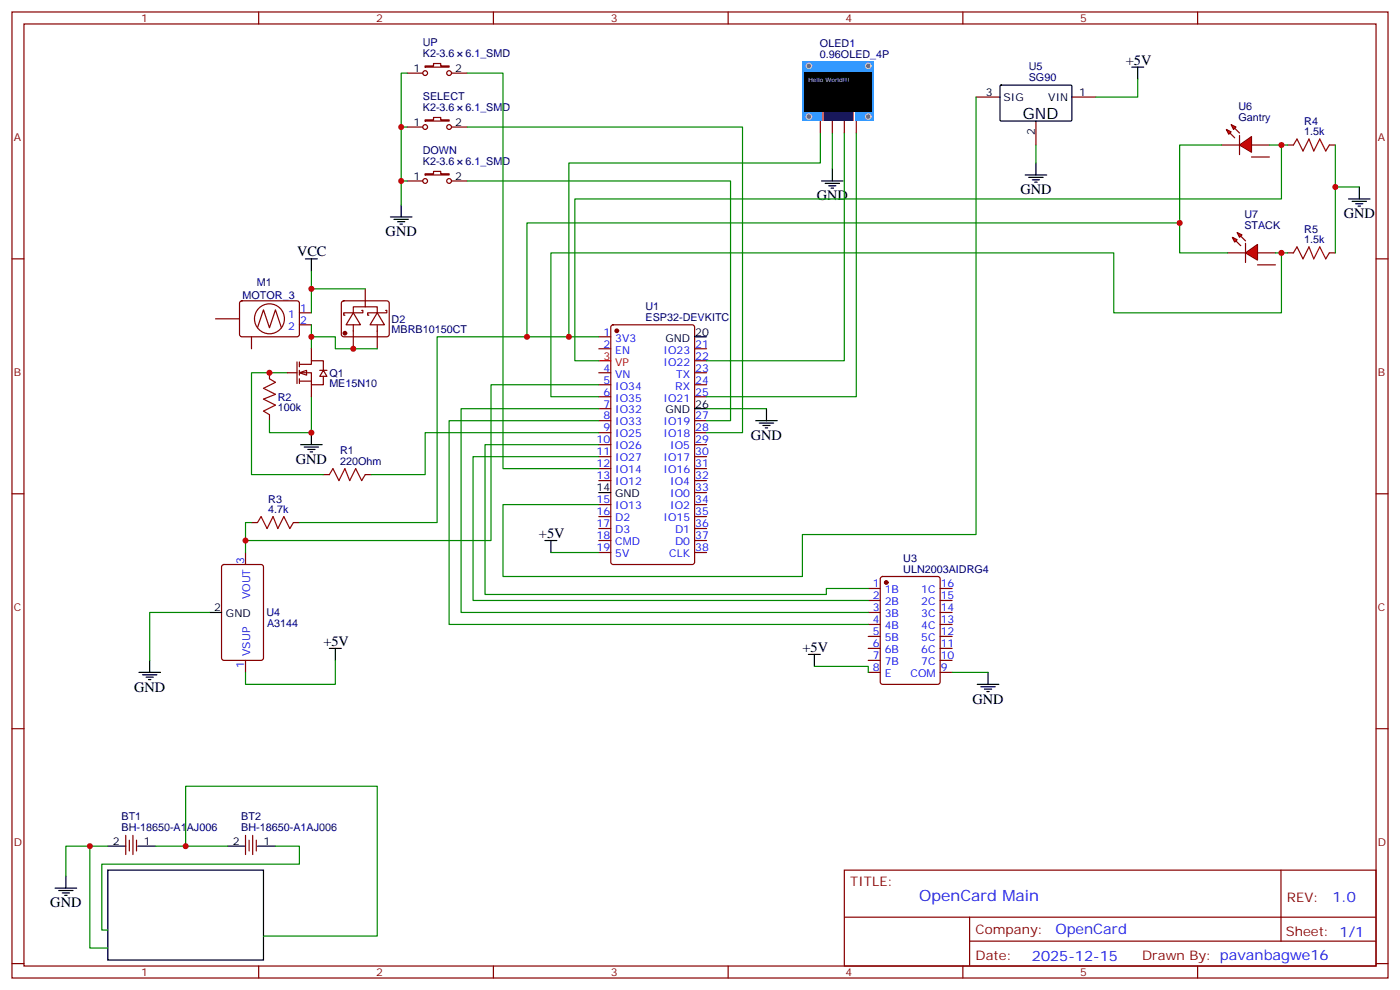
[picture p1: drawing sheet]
<svg xmlns="http://www.w3.org/2000/svg" width="412mm" height="291mm" viewBox="0 0 412 291" stroke-linecap="round" stroke-linejoin="round" font-family="sans-serif">
<g fill="none" stroke="#870000" stroke-width=".35">
<path d="M3.5 3.5h405.4v284.4h-405.4zM7.1 7.1h398.2v277.2h-398.2zM76.2 3.5v3.6M125.2 19.4h2.5v-.7h2.1v.7h2.5v.4h-7.1zM145.3 3.5v3.6M214.5 3.5v3.6M283.6 3.5v3.6M352.8 3.5v3.6M119.9 21.5h4.6M119.9 37.4h4.6M125.2 35.3h2.5v-.7h2.1v.7h2.5v.3h-7.1zM133 21.5h4.6"/>
<path d="M133 37.4h4.6M241.7 35.6v3.6M245.2 35.6v3.6M248.7 35.6v3.6M252.2 35.6v3.6M119.9 53.3h4.6M125.2 51.2h2.5v-.8h2.1v.8h2.5v.3h-7.1zM133 53.3h4.6M3.5 76.2h3.6M405.3 76.2h3.6M63.5 93.8h7.1M70.8 88.8l.5-.3 16.5 .1 .4 .7-.1 9.4-.6 .4h-16.5l-.4-.7v-9.1z"/>
<path d="M74.1 99.1v3.6M75.8 96.5l1.8-5.3 1.8 5.3 1.7-5.3 1.8 5.3M88.2 95.6h3.5M88.2 92.1h3.5M176.4 99.1h3.5M180.2 95.8l.4-.2h23.3l.7 .4v69.5l-.5 .6-23.5 .1-.6-.5-.1-69.4zM79.4 109.7v1.8M176.4 102.7h3.5M176.4 109.7h3.5M176.4 113.2h3.5M176.4 116.8h3.5M204.6 102.7h3.5"/>
<path d="M204.6 109.7h3.5M204.6 113.2h3.5M204.6 116.8h3.5M204.6 106.2h3.5M79.4 122.1v1.7M95.2 139.7h1.8M107.6 139.7h1.8M176.4 120.3h3.5M176.4 123.8h3.5M176.4 127.4h3.5M176.4 130.9h3.5M176.4 134.4h3.5"/>
<path d="M176.4 137.9h3.5M204.6 123.8h3.5M204.6 127.4h3.5M204.6 130.9h3.5M204.6 134.4h3.5M204.6 137.9h3.5M3.5 145.3h3.6M176.4 141.5h3.5M176.4 148.5h3.5M176.4 152h3.5M176.4 155.6h3.5M176.4 159.1h3.5"/>
<path d="M204.6 141.5h3.5M204.6 148.5h3.5M204.6 152h3.5M204.6 155.6h3.5M204.6 159.1h3.5M204.6 145h3.5M405.3 145.3h3.6M176.4 162.6h3.5M204.6 162.6h3.5M3.5 214.5h3.6M405.3 214.5h3.6M248.7 256.1h156.6v28.2h-156.6z"/>
<path d="M377.3 256.1v20.9M248.7 270h156.5M285.6 277h119.6M285.6 270v14.1M3.5 283.6h3.6M76.2 284.3v3.6M145.3 284.3v3.6M214.5 284.3v3.6M283.6 284.3v3.6M352.8 284.3v3.6M405.3 283.6h3.6"/>
<circle cx="125.2" cy="21.5" r=".71"/>
<circle cx="125.2" cy="37.4" r=".71"/>
<circle cx="132.3" cy="37.4" r=".71"/>
<circle cx="132.3" cy="21.5" r=".71"/>
<circle cx="125.2" cy="53.3" r=".71"/>
<circle cx="132.3" cy="53.3" r=".71"/>
<circle cx="79.4" cy="93.8" r="4.4"/>
</g>
<circle cx="181.7" cy="97.4" r=".53" fill="#870000" stroke="#870000" stroke-width=".35"/>
<path d="M176.4 106.2h3.5" fill="none" stroke="#f00" stroke-width=".35"/>
<g fill="none" stroke="#000" stroke-width=".35">
<path d="M90 76.2h3.5M91.7 76.2v3.5M115 63.9h6.4M116.1 64.6h4.2M117.1 65.3h2.1M117.8 66h.7M118.2 60.3v3.6M204.6 99.1h3.5M88.5 130.9h6.4M89.6 131.6h4.2M90.7 132.3h2.1M91.4 133h.7"/>
<path d="M91.7 127.4v3.5M204.6 120.3h3.5M222.6 123.8h6.4M223.7 124.5h4.2M224.7 125.2h2.1M225.4 125.9h.7M225.8 120.3v3.5M160.5 159.1h3.5M162.3 159.1v3.5M176.4 145h3.5"/>
</g>
<g fill="none" stroke="#008700" stroke-width=".35">
<path d="M118.2 37.4h1.7M119.9 21.5h-1.7v38.8M137.6 21.5h10.6v116.4h28.2M137.6 37.4h81.1v90h-10.6M118.2 53.3h1.7M137.6 53.3h77.6v70.5h-7.1M91.7 79.7v12.4M91.7 95.6v7.1M84.7 109.7h-10.6v30h21.1M91.7 116.8v10.6h-12.3v-3.6M176.4 127.4h-51.2v12.3h-15.8M208.1 120.3h17.7"/>
<path d="M162.3 162.6h14.1"/>
</g>
<path d="M79.4 111.5l1.7 1-3.5 1.8 3.5 1.8-3.5 1.4 3.5 1.7-3.5 1.8 1.8 1.1M97 139.7l1.1-1.8 1.7 3.6 1.8-3.6 1.4 3.6 1.8-3.6 1.7 3.6 1.1-1.8" fill="none" stroke="#a10000" stroke-width=".35"/>
<path d="M236.4 18h21.1v17.6h-21.1z" fill="#39f"/>
<g fill="#666" stroke="#ccc" stroke-width=".35">
<circle cx="238.3" cy="34.3" r=".81"/>
<circle cx="255.8" cy="34.3" r=".81"/>
<circle cx="238.3" cy="19.4" r=".81"/>
<circle cx="255.8" cy="19.4" r=".81"/>
</g>
<path d="M242.2 32.8h9.5v2.8h-9.5z" fill="#fff"/>
<g fill="#fc0">
<path d="M242.3 32.8h.4v2.8h-.4z"/>
<path d="M251.2 32.8h.4v2.8h-.4z"/>
</g>
<path d="M242.8 32.8h8.3v2.8h-8.3z" fill="#333"/>
<path d="M237.1 21.2h19.7v11.6h-19.7z" fill="#000"/>
<g fill="none" stroke="#000" stroke-width=".35">
<path d="M333.4 19.8h3.5M335.1 19.8v3.5M294.6 25.2l.3-.2 20.7 .1 .1 .3v10.1l-.3 .1h-20.7l-.1-.3zM242 53.3h6.4M243.1 54h4.2M244.1 54.7h2.1M244.8 55.4h.7M245.2 49.7v3.6M302 51.5h6.3M303 52.2h4.3M304.1 52.9h2.1M304.8 53.6h.7"/>
<path d="M305.2 48v3.5M40.9 197.9h6.4M42 198.6h4.2M43 199.3h2.2M44.1 194.4v3.5M61.7 180.3h3.6M97 190.9h3.5M98.8 190.9v3.5M238.1 192.6h3.6M239.9 192.6v3.5M291 197.9v3.5M43.7 200h.7"/>
<path d="M287.9 201.4h6.3M288.9 202.1h4.3M290 202.8h2.1M290.7 203.6h.7"/>
</g>
<g fill="none" stroke="#008700" stroke-width=".35">
<path d="M241.7 39.2v8.8h-74.1v51.1h8.8M245.2 39.2v10.5M248.7 39.2v67h-40.6M252.2 39.2v77.6h-44.1M287.5 28.6v128.7h-51.1v12.4h-88.2v-21.2h28.2M335.1 23.3v5.3h-12.3M305.2 42.7v5.3M167.6 99.1h-38.8v54.7h-40.6M176.4 113.2h-31.8v45.9h-72.3M176.4 130.9h-33.5v44.1h100.5v-1.8h12.4M176.4 134.4h-37.1v42.3h116.5M176.4 120.3h-40.6v60h120"/>
<path d="M176.4 123.8h-44.1v60h123.5M74.1 153.8h-1.8v8.8M61.7 180.3h-17.6v14.1M98.8 194.4v7h-26.5v-3.5M239.9 196.1h15.9v1.8M280.5 197.9h10.5"/>
</g>
<g fill="none" stroke="#870000" stroke-width=".35">
<path d="M287.5 28.6h7.1M305.2 35.6v7.1M315.7 28.6h7.1M359.8 42.7h5.3M368.7 42.7h5.2M74.1 153.8h1.7M86.4 153.8h1.8M65.5 166.4l.5-.2h10.9l.7 .4v27.1l-.5 .6-11.1 .1-.7-.5v-27zM72.3 162.6v3.6M255.8 173.2h3.5M255.8 176.7h3.5M259.5 169.9l.5-.2h16.2l.7 .4v30.6l-.4 .7h-16.5l-.7-.4v-30.6z"/>
<path d="M276.9 173.2h3.6M276.9 176.7h3.6M72.3 194.4v3.5M255.8 180.3h3.5M255.8 183.8h3.5M255.8 187.3h3.5M255.8 190.9h3.5M255.8 194.4h3.5M255.8 197.9h3.5M276.9 180.3h3.6M276.9 183.8h3.6M276.9 187.3h3.6"/>
<path d="M276.9 190.9h3.6M276.9 194.4h3.6M276.9 197.9h3.6"/>
</g>
<circle cx="261.1" cy="171.5" r=".53" fill="#870000" stroke="#870000" stroke-width=".35"/>
<path d="M75.8 153.8l1.1-1.8 1.8 3.6 1.7-3.6 1.4 3.6 1.8-3.6 1.8 3.6 1-1.8" fill="none" stroke="#a10000" stroke-width=".35"/>
<g fill="#f00" stroke="#870000" stroke-width=".35">
<path d="M361.2 38.1l1.5 .7-.8 .7z"/>
<path d="M362.7 36.7l1.4 .7-.7 .7z"/>
</g>
<g fill="#870000" stroke="#870000" stroke-width=".35">
<path d="M362.3 39.2l1.4 1.4z"/>
<path d="M363.7 37.7l1.4 1.5z"/>
</g>
<g fill="#f00" stroke="#870000" stroke-width=".35">
<path d="M365.1 39.9v5.6z"/>
<path d="M365.1 42.7l3.6-2.5v4.6z"/>
</g>
<path d="M368.7 46.2h5.2M361.6 74.4h5.3M370.4 74.4h5.3" fill="none" stroke="#870000" stroke-width=".35"/>
<g fill="#f00" stroke="#870000" stroke-width=".35">
<path d="M363 69.9l1.4 .7-.7 .7z"/>
<path d="M364.4 68.4l1.4 .7-.7 .8z"/>
</g>
<g fill="#870000" stroke="#870000" stroke-width=".35">
<path d="M364.1 70.9l1.4 1.4z"/>
<path d="M365.5 69.5l1.4 1.4z"/>
</g>
<g fill="#f00" stroke="#870000" stroke-width=".35">
<path d="M366.9 71.6v5.7z"/>
<path d="M366.9 74.4l3.5-2.4v4.6z"/>
</g>
<g fill="none" stroke="#870000" stroke-width=".35">
<path d="M379.2 42.7h1.8M391.6 42.7h1.7M370.4 78h5.3M379.2 74.4h1.8M391.6 74.4h1.7M37 245.9v5.6M38.1 247.3v3.2M39.2 245.9v5.6M40.2 247.3v3.2M72.3 245.9v5.6M73.4 247.3v3.2M74.4 245.9v5.6"/>
<path d="M75.5 247.3v3.2"/>
</g>
<path d="M381 42.7l1.1-1.8 1.7 3.6 1.8-3.6 1.4 3.6 1.8-3.6 1.7 3.6 1.1-1.8M381 74.4l1.1-1.7 1.7 3.5 1.8-3.5 1.4 3.5 1.8-3.5 1.7 3.5 1.1-1.8" fill="none" stroke="#a10000" stroke-width=".35"/>
<g fill="none" stroke="#008700" stroke-width=".35">
<path d="M359.8 42.7h-12.3v22.9h-192.3v33.5M373.9 42.7h5.3M377.5 42.7v15.9h-208.2v47.6h7.1M393.3 42.7v31.7M393.3 55h7.1M347.5 65.6v8.8h14.1M375.7 74.4h3.5M377.5 74.4v17.7h-49.4v-17.7h-165.8v42.4h14.1M26.5 249.1v29.9h5.2M31.7 249.1h-12.3v8.8M45.9 249.1h21.1M54.7 249.1v-17.7h56.4v44.1h-33.5"/>
<path d="M81.1 249.1h7.1v5.3h-58.2v19.4h1.7"/>
</g>
<g fill="none" stroke="#000" stroke-width=".35">
<path d="M397.2 58.6h6.4M398.3 59.3h4.2M399.3 60h2.2M400.4 55v3.6M400 60.7h.8M19.4 257.9v3.5M31.7 256.1h45.9v26.5h-45.9zM31.7 249.1h5.3M40.6 249.1h5.3M67 249.1h5.3M75.8 249.1h5.3M16.2 261.4h6.4"/>
<path d="M17.3 262.1h4.2M18.3 262.8h2.2M19 263.5h.8"/>
</g>
<path d="M88.2 109.7l2.1-.7v1.4z" fill="#fff" stroke="#870000" stroke-width=".35"/>
<g fill="none" stroke="#870000" stroke-width=".35">
<path d="M100.8 88.8l.4-.3h12.7l.5 .3 .3 .5-.1 9.4-.7 .4h-12.9l-.5-.7v-9.1zM104.1 92.1l2.1 3.5h-4.2zM104.1 92.1h-2.9v.7h.4M104.1 92.1v-1.8h7v1.8M104.1 95.6v7.1M106.5 91.4h.4v.7h-2.8M107.6 85v5.3M111.1 92.1l2.1 3.5h-4.2zM111.1 92.1h-2.8v.7h.4M111.1 95.8v6.9M113.6 91.4h.3v.7h-2.8M84.7 109.7h2.8"/>
<path d="M87.5 106.5v6.4M88.2 107.2h3.5v-1h3.5v2.8M88.2 109.7h3.5v3.5h3.5v-2.4M88.2 112.2h3.5M88.2 106.5v1.5M88.2 109v1.4M88.2 111.5v1.4M91.7 102.7v3.5M91.7 113.2v3.6M94.2 109h2.1M95.2 109l1.1 1.8h-2.1z"/>
</g>
<circle cx="101.6" cy="98.1" r=".53" fill="#870000" stroke="#870000" stroke-width=".35"/>
<path d="M91.7 99.1h7.1v3.6h12.3M91.7 85h15.9" fill="none" stroke="#008700" stroke-width=".35"/>
<g fill="#c00">
<circle cx="79.4" cy="109.7" r=".88"/>
<circle cx="91.7" cy="127.4" r=".88"/>
<circle cx="118.2" cy="37.4" r=".88"/>
<circle cx="118.2" cy="53.3" r=".88"/>
<circle cx="167.6" cy="99.1" r=".88"/>
<circle cx="72.3" cy="159.1" r=".88"/>
<circle cx="393.3" cy="55" r=".88"/>
<circle cx="155.2" cy="99.1" r=".88"/>
<circle cx="347.5" cy="65.6" r=".88"/>
<circle cx="377.5" cy="74.4" r=".88"/>
<circle cx="377.5" cy="42.7" r=".88"/>
<circle cx="26.5" cy="249.1" r=".88"/>
<circle cx="54.7" cy="249.1" r=".88"/>
<circle cx="91.7" cy="85" r=".88"/>
<circle cx="91.7" cy="99.1" r=".88"/>
<circle cx="104.1" cy="102.7" r=".88"/>
</g>
<text font-size="4.6" x="301.3" y="34.9">GND</text>
<text font-size="4.6" fill="#00f" x="270.8" y="265.1">OpenCard Main</text>
<g font-size="4.2">
<text x="331.6" y="19.1">+5V</text>
<text x="240.6" y="58.9">GND</text>
<text x="300.6" y="57.2">GND</text>
<text x="395.8" y="64.2">GND</text>
<text x="113.6" y="69.5">GND</text>
<text x="87.5" y="75.5">VCC</text>
<text x="221.2" y="129.5">GND</text>
<text x="87.1" y="136.5">GND</text>
<text x="158.7" y="158.4">+5V</text>
<text x="95.2" y="190.1">+5V</text>
<text x="236.4" y="191.9">+5V</text>
<text x="39.5" y="203.6">GND</text>
<text x="286.5" y="207.1">GND</text>
<text x="14.8" y="267.1">GND</text>
</g>
<g font-size="4.2" fill="#00f">
<text x="392.5" y="265.4">1.0</text>
<text x="310.9" y="274.9">OpenCard</text>
<text x="304" y="282.7">2025-12-15</text>
</g>
<g font-size="3.9" fill="#800">
<text x="250.5" y="260.7">TITLE:</text>
<text x="379.1" y="265.4">REV:</text>
<text x="287.4" y="274.9">Company:</text>
<text x="378.7" y="275.5">Sheet: 1/1</text>
<text x="287.4" y="282.6">Date:</text>
<text x="336.4" y="282.7">Drawn By: pavanbagwe16</text>
</g>
<g font-size="3.2" fill="#800">
<text x="41.6" y="6.5">1</text>
<text x="110.8" y="6.5">2</text>
<text x="179.9" y="6.5">3</text>
<text x="249.1" y="6.5">4</text>
<text x="318.2" y="6.5">5</text>
<text x="4.1" y="41.6">A</text>
<text x="405.9" y="41.6">A</text>
<text x="4.1" y="110.8">B</text>
<text x="405.9" y="110.8">B</text>
<text x="4.1" y="179.9">C</text>
<text x="405.9" y="179.9">C</text>
<text x="4.1" y="249.1">D</text>
<text x="405.9" y="249.1">D</text>
<text x="41.6" y="287.3">1</text>
<text x="110.8" y="287.3">2</text>
<text x="179.9" y="287.3">3</text>
<text x="249.1" y="287.3">4</text>
<text x="318.2" y="287.3">5</text>
</g>
<g font-size="3.2" fill="#000080">
<text x="124.6" y="16.8">K2-3.6</text>
<text x="124.6" y="13.6">UP</text>
<text x="137.1" y="16.8">6.1_SMD</text>
<text x="241.5" y="16.9">0.96OLED_4P</text>
<text x="241.5" y="13.8">OLED1</text>
<text x="303" y="23.9">SG90</text>
<text x="303" y="20.7">U5</text>
<text x="124.6" y="29.5">SELECT</text>
<text x="124.6" y="32.7">K2-3.6</text>
<text x="137.1" y="32.7">6.1_SMD</text>
<text x="364.8" y="35.6">Gantry</text>
<text x="364.8" y="32.5">U6</text>
<text x="384.2" y="39.9">1.5k</text>
<text x="384.2" y="36.7">R4</text>
<text x="124.6" y="45.4">DOWN</text>
<text x="124.6" y="48.6">K2-3.6</text>
<text x="137.1" y="48.6">6.1_SMD</text>
<text x="366.5" y="64.2">U7</text>
<text x="366.5" y="67.4">STACK</text>
<text x="384.2" y="71.6">1.5k</text>
<text x="384.2" y="68.4">R5</text>
<text x="71.5" y="87.9">MOTOR_3</text>
<text x="75.7" y="84.1">M1</text>
<text x="115.4" y="95">D2</text>
<text x="190.2" y="94.5">ESP32-DEVKITC</text>
<text x="190.2" y="91.4">U1</text>
<text x="115.4" y="98.2">MBRB10150CT</text>
<text x="97" y="110.8">Q1</text>
<text x="81.8" y="117.9">R2</text>
<text x="97" y="114">ME15N10</text>
<text x="81.8" y="121.1">100k</text>
<text x="100.2" y="136.9">220Ohm</text>
<text x="100.2" y="133.7">R1</text>
<text x="79" y="147.9">R3</text>
<text x="79" y="151">4.7k</text>
<text x="266.1" y="165.3">U3</text>
<text x="266.1" y="168.5">ULN2003AIDRG4</text>
<text x="78.5" y="181.4">U4</text>
<text x="78.7" y="184.5">A3144</text>
<text x="35.8" y="244.5">BH-18650-A1AJ006</text>
<text x="35.8" y="241.3">BT1</text>
<text x="71.1" y="244.5">BH-18650-A1AJ006</text>
<text x="71.1" y="241.3">BT2</text>
</g>
<g font-size="3.2">
<text x="121.8" y="21.2">1</text>
<text x="134.1" y="21.2">2</text>
<text x="290.4" y="28.2">3</text>
<text x="295.6" y="29.6">SIG</text>
<text x="308.8" y="29.6">VIN</text>
<text x="317.9" y="28.2">1</text>
<text x="121.8" y="37">1</text>
<text x="134.1" y="37">2</text>
<text x="304.8" y="39.8" transform="rotate(-90 304.8 39.8)">2</text>
<text x="121.8" y="52.9">1</text>
<text x="134.1" y="52.9">2</text>
<text x="196" y="100.5">GND</text>
<text x="204.8" y="98.8">20</text>
<text x="204.8" y="119.9">26</text>
<text x="196" y="121.7">GND</text>
<text x="175.7" y="144.6">14</text>
<text x="181.2" y="146.4">GND</text>
<text x="63.1" y="179.9">2</text>
<text x="66.6" y="181.7">GND</text>
<text x="33.3" y="248.7">2</text>
<text x="42.3" y="248.7">1</text>
<text x="68.5" y="248.7">2</text>
<text x="77.6" y="248.7">1</text>
</g>
<g font-size="3.2" fill="#00f">
<text x="84.9" y="93.5">1</text>
<text x="88.4" y="95.3">2</text>
<text x="88.4" y="91.7">1</text>
<text x="84.9" y="97">2</text>
<text x="177.7" y="98.8">1</text>
<text x="181.2" y="100.5">3V3</text>
<text x="177.7" y="102.3">2</text>
<text x="181.2" y="104.1">EN</text>
<text x="195.4" y="104.1">IO23</text>
<text x="195.4" y="107.6">IO22</text>
<text x="204.8" y="102.3">21</text>
<text x="204.8" y="105.8">22</text>
<text x="177.7" y="109.4">4</text>
<text x="177.7" y="112.9">5</text>
<text x="181.2" y="111.1">VN</text>
<text x="199.2" y="111.1">TX</text>
<text x="204.8" y="109.4">23</text>
<text x="204.8" y="112.9">24</text>
<text x="177.7" y="116.4">6</text>
<text x="177.7" y="119.9">7</text>
<text x="181.2" y="114.7">IO34</text>
<text x="181.2" y="118.2">IO35</text>
<text x="195.4" y="118.2">IO21</text>
<text x="198.9" y="114.7">RX</text>
<text x="204.8" y="116.4">25</text>
<text x="177.7" y="123.5">8</text>
<text x="181.2" y="121.7">IO32</text>
<text x="181.2" y="125.2">IO33</text>
<text x="195.4" y="125.2">IO19</text>
<text x="204.8" y="123.5">27</text>
<text x="175.7" y="130.5">10</text>
<text x="177.7" y="127">9</text>
<text x="181.2" y="128.8">IO25</text>
<text x="195.4" y="128.8">IO18</text>
<text x="204.8" y="127">28</text>
<text x="204.8" y="130.5">29</text>
<text x="175.7" y="134.1">11</text>
<text x="175.7" y="137.6">12</text>
<text x="181.2" y="132.3">IO26</text>
<text x="181.2" y="135.8">IO27</text>
<text x="195.4" y="135.8">IO17</text>
<text x="197.5" y="132.3">IO5</text>
<text x="204.8" y="134.1">30</text>
<text x="204.8" y="137.6">31</text>
<text x="175.7" y="141.1">13</text>
<text x="181.2" y="139.3">IO14</text>
<text x="181.2" y="142.9">IO12</text>
<text x="195.4" y="139.3">IO16</text>
<text x="197.5" y="142.9">IO4</text>
<text x="204.8" y="141.1">32</text>
<text x="175.7" y="148.2">15</text>
<text x="181.2" y="149.9">IO13</text>
<text x="197.5" y="146.4">IO0</text>
<text x="197.5" y="149.9">IO2</text>
<text x="204.8" y="144.6">33</text>
<text x="204.8" y="148.2">34</text>
<text x="175.7" y="151.7">16</text>
<text x="175.7" y="155.2">17</text>
<text x="181.2" y="153.5">D2</text>
<text x="195.4" y="153.5">IO15</text>
<text x="204.8" y="151.7">35</text>
<text x="204.8" y="155.2">36</text>
<text x="175.7" y="158.8">18</text>
<text x="181.2" y="157">D3</text>
<text x="181.2" y="160.5">CMD</text>
<text x="198.8" y="157">D1</text>
<text x="198.8" y="160.5">D0</text>
<text x="204.8" y="158.8">37</text>
<text x="72" y="166" transform="rotate(-90 72 166)">3</text>
<text x="175.7" y="162.3">19</text>
<text x="181.2" y="164">5V</text>
<text x="197.1" y="164">CLK</text>
<text x="204.8" y="162.3">38</text>
<text x="257.1" y="172.9">1</text>
<text x="277.1" y="172.9">16</text>
<text x="73.7" y="176.4" transform="rotate(-90 73.7 176.4)">VOUT</text>
<text x="257.1" y="176.4">2</text>
<text x="257.1" y="179.9">3</text>
<text x="260.6" y="174.6">1B</text>
<text x="260.6" y="178.2">2B</text>
<text x="271.4" y="178.2">2C</text>
<text x="271.4" y="174.6">1C</text>
<text x="277.1" y="179.9">14</text>
<text x="277.1" y="176.4">15</text>
<text x="257.1" y="183.4">4</text>
<text x="260.6" y="181.7">3B</text>
<text x="260.6" y="185.2">4B</text>
<text x="271.4" y="185.2">4C</text>
<text x="271.4" y="181.7">3C</text>
<text x="277.1" y="183.4">13</text>
<text x="257.1" y="187">5</text>
<text x="257.1" y="190.5">6</text>
<text x="260.6" y="188.7">5B</text>
<text x="271.4" y="188.7">5C</text>
<text x="277.1" y="190.5">11</text>
<text x="277.1" y="187">12</text>
<text x="72" y="196.6" transform="rotate(-90 72 196.6)">1</text>
<text x="73.7" y="193.1" transform="rotate(-90 73.7 193.1)">VSUP</text>
<text x="257.1" y="194">7</text>
<text x="257.1" y="197.6">8</text>
<text x="260.6" y="192.3">6B</text>
<text x="260.6" y="195.8">7B</text>
<text x="271.4" y="195.8">7C</text>
<text x="271.4" y="192.3">6C</text>
<text x="277.1" y="197.6">9</text>
<text x="277.1" y="194">10</text>
<text x="260.6" y="199.3">E</text>
<text x="268.2" y="199.3">COM</text>
</g>
<g font-size="3.2" fill="#f00">
<text x="177.7" y="105.8">3</text>
<text x="181.2" y="107.6">VP</text>
</g>
<text font-size="1.8" fill="#fff" x="238.1" y="24">Hello World!!!</text>
</svg>
